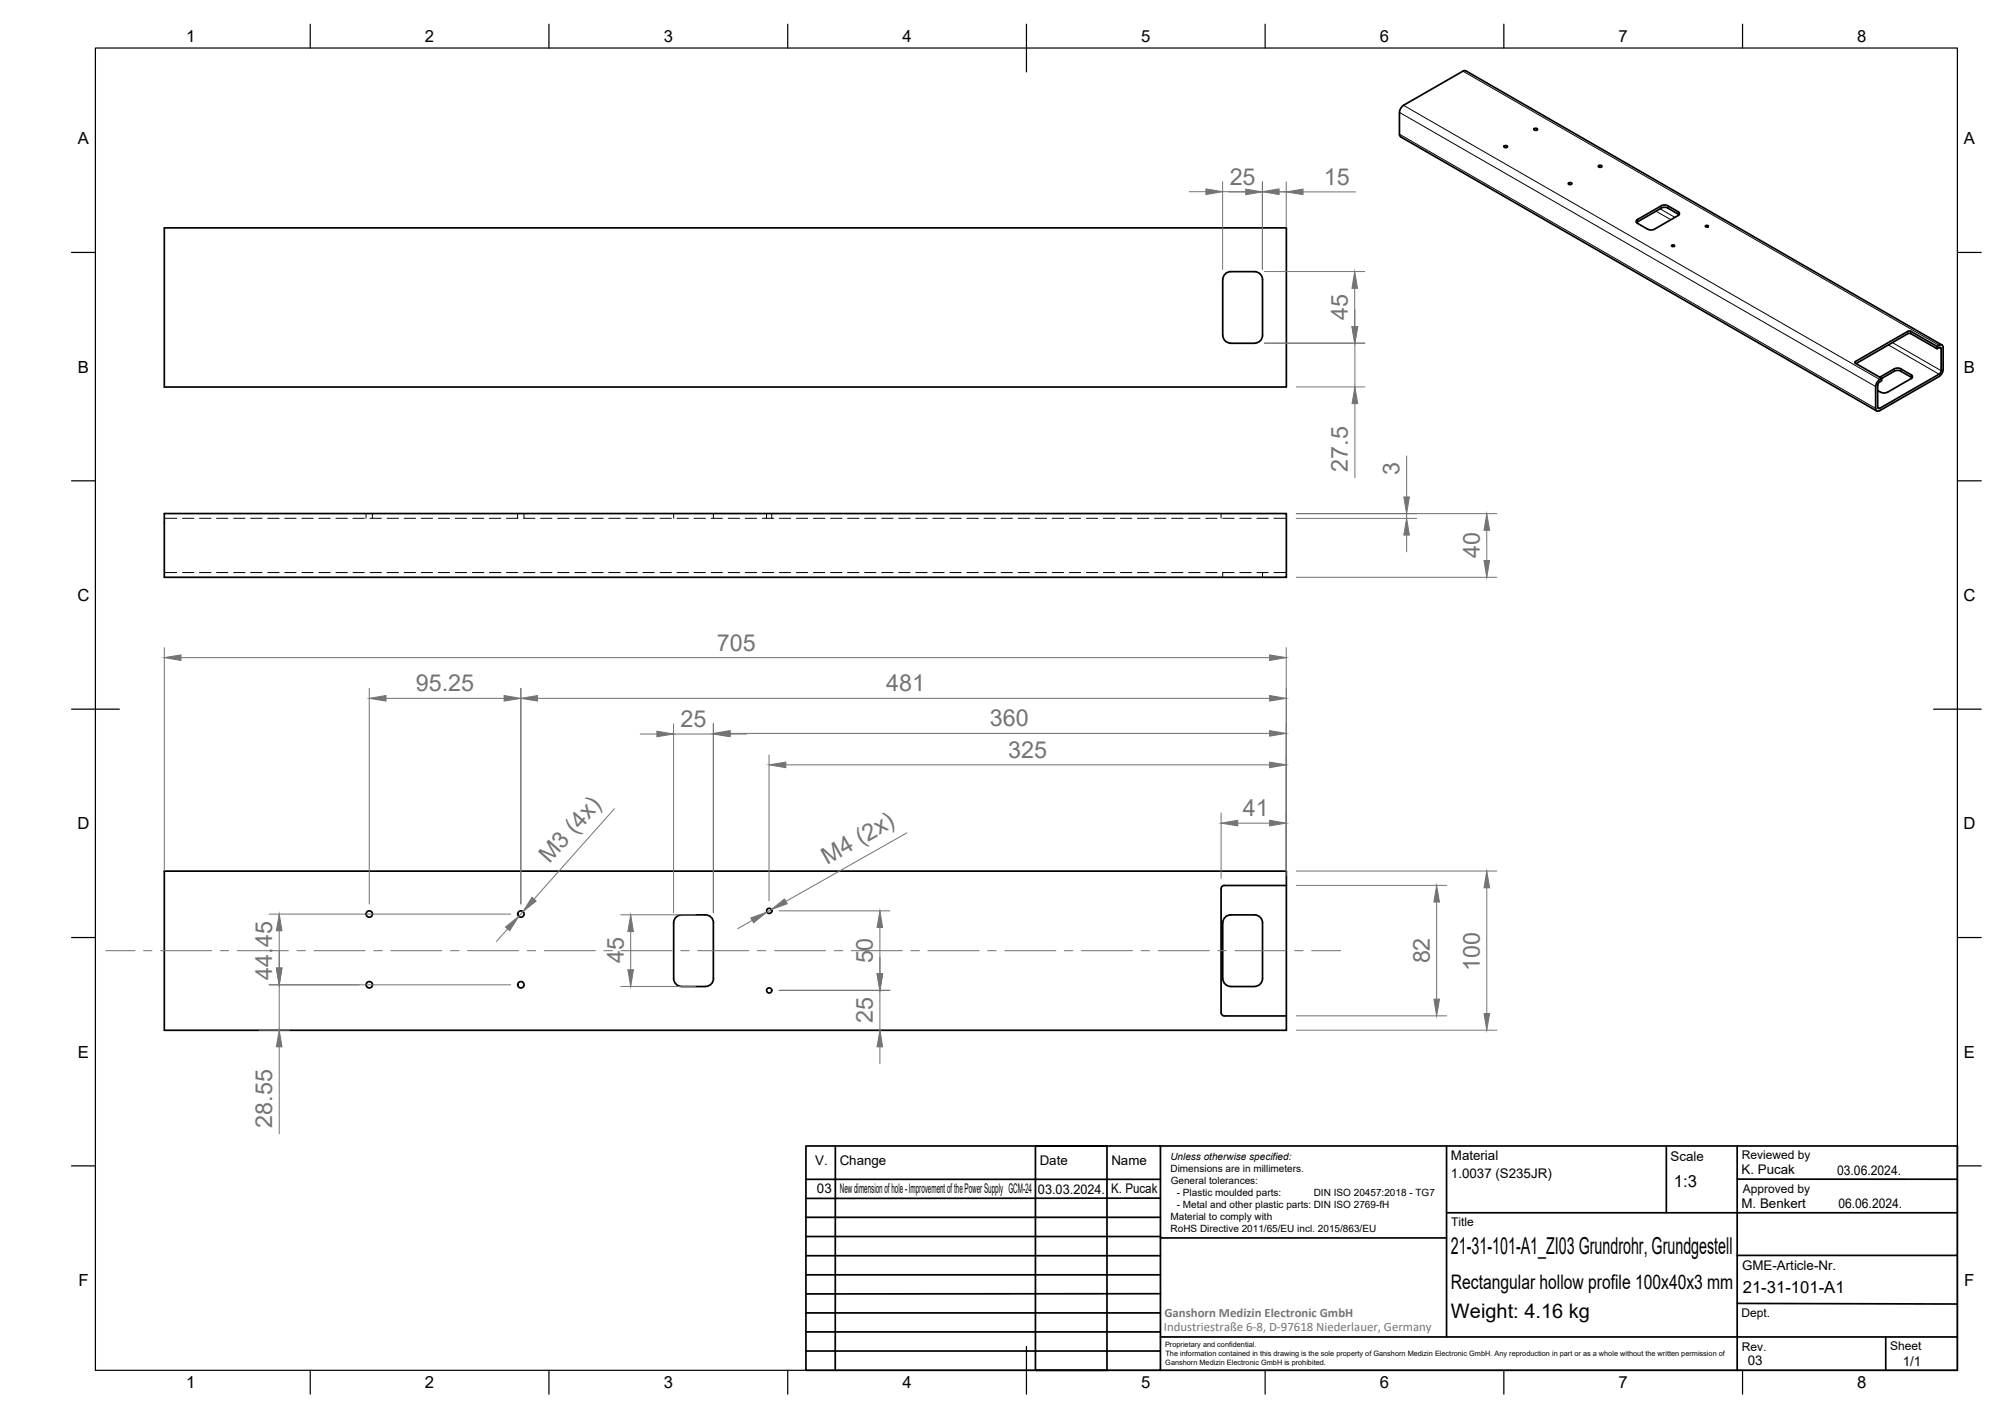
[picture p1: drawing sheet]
<svg xmlns="http://www.w3.org/2000/svg" width="420mm" height="297mm" viewBox="0 0 420 297" stroke-linecap="round" stroke-linejoin="round" font-family="sans-serif">
<!-- layer: Visible -->
<g fill="none" stroke="#000" stroke-width=".36">
<path d="M306.4 14.9l-12.4 7.2-.5 .4-.4 1M307 14.8l-.6 .1M307 14.8l99.7 57.5M293.1 23.5v4.6l.3 .6 99.7 57.4M315 30.7l.5-.2 .3 .3-.5 .1zM321.3 27l.5-.1 .2 .2-.4 .2zM328.5 38.4l.5-.2 .2 .3-.4 .2zM334.8 34.8l.4-.2 .3 .3-.5 .2zM34.4 47.7h235v33.4h-235zM256.1 58.6v11.6a1.7 1.7 0 0 0 1.7 1.7h5a1.66 1.66 0 0 0 1.6-1.7v-11.6M256.1 58.6a1.66 1.66 0 0 1 1.7-1.7h5a1.66 1.66 0 0 1 1.6 1.7M347.9 43.1a1.57 1.57 0 0 1 1.5 0"/>
<path d="M347.9 43.6a1.57 1.57 0 0 1 1.5 0M347.9 43.1l-5.1 3.1v.4l.2 .2 2.1 1.2a1.61 1.61 0 0 0 1.4 0l5.2-3v-.5l-.2-.2-2.1-1.2M347.9 43.6l-5.1 3M349.4 43.6l2.3 1.4M350.2 51.3h.3l.3 .2-.5 .1-.2-.1zM357.3 47.3l.3-.1 .2 .2-.4 .2-.2-.2zM388.6 75.7v.4l5.5 3.2 2.6-1.5a1.53 1.53 0 0 1 1.5 0l2.1 1.2M393.7 80l.4-.3v-.4l-.7 .4-.5 .9v4.9M393.7 80l-.4 .7M393.7 79l3-1.7a1.44 1.44 0 0 1 1.4 0l2.2 1.2 .2 .2v.4l-5.2 3.1a1.82 1.82 0 0 1-2-.4M400.3 79l.2 .1M405.7 72.6v.5l.4-.3"/>
<path d="M405.7 72.6l-5.5-3.2-.4-.1-11.2 6.4M405.7 73.1l-5.5-3.2-.4-.1-11.1 6.4M406.1 78.4l-12.6 7.2-.2-.3v-4.6M406.1 78.9l-12.4 7.1-.6 .1-.2-.6M406.1 72.3l-.4 .3M406.2 72.8h.3l.1 .3M406.2 72.3h.6l.2 .5M406.6 73.1v4.5M406.6 77.6l-.4 .8M407 72.8v4.9l-.3 .7-.5 .4M34.4 107.6h235v13.3h-235zM34.4 182.5h235v33.3h-235z"/>
<path d="M149.4 193.3v11.7M149.4 193.3a1.66 1.66 0 0 0-1.6-1.6h-5a1.66 1.66 0 0 0-1.7 1.6v11.7a1.66 1.66 0 0 0 1.7 1.6M255.8 186.1v26.1M269.4 185.5h-13a.67 .67 0 0 0-.6 .6M142.7 206.7h5.1M149.4 205a1.66 1.66 0 0 1-1.6 1.6M255.8 212.1a.67 .67 0 0 0 .6 .7h13M257.8 206.7h5M257.8 206.6a1.7 1.7 0 0 1-1.7-1.6v-11.7a1.66 1.66 0 0 1 1.7-1.6h5a1.66 1.66 0 0 1 1.6 1.6v11.7a1.66 1.66 0 0 1-1.6 1.6"/>
<circle cx="77.4" cy="191.5" r=".67"/>
<circle cx="109.1" cy="191.5" r=".67"/>
<circle cx="161.1" cy="190.8" r=".54"/>
<circle cx="77.4" cy="206.3" r=".67"/>
<circle cx="109.1" cy="206.3" r=".67"/>
<circle cx="161.1" cy="207.5" r=".54"/>
</g>
<!-- layer: Hidden -->
<g fill="none" stroke="#000" stroke-width=".21">
<path d="M34.4 108.6h2.6M34.4 119.9h2.6M38.2 108.6h2.4M38.2 119.9h2.4M41.8 108.6h2.4M41.8 119.9h2.4M45.4 108.6h2.3M45.4 119.9h2.3M48.9 108.6h2.4M48.9 119.9h2.4M52.5 108.6h2.4M52.5 119.9h2.4"/>
<path d="M56.1 108.6h2.4M56.1 119.9h2.4M59.6 108.6h2.4M59.6 119.9h2.4M63.2 108.6h2.4M63.2 119.9h2.4M66.8 108.6h2.4M66.8 119.9h2.4M70.4 108.6h2.3M70.4 119.9h2.3M73.9 108.6h2.4M73.9 119.9h2.4"/>
<path d="M76.7 107.6v1M77.5 108.6h2.4M77.5 119.9h2.4M78 107.6v1M81.1 108.6h2.4M81.1 119.9h2.4M84.6 108.6h2.4M84.6 119.9h2.4M88.2 108.6h2.4M88.2 119.9h2.4M91.8 108.6h2.4M91.8 119.9h2.4"/>
<path d="M95.4 108.6h2.3M95.4 119.9h2.3M98.9 108.6h2.4M98.9 119.9h2.4M102.5 108.6h2.4M102.5 119.9h2.4M106.1 108.6h2.4M106.1 119.9h2.4M108.4 107.6v1M109.7 108.6h2.3M109.7 119.9h2.3M109.7 107.6v1"/>
<path d="M113.2 108.6h2.4M113.2 119.9h2.4M116.8 108.6h2.4M116.8 119.9h2.4M120.4 108.6h2.3M120.4 119.9h2.3M124 108.6h2.3M124 119.9h2.3M127.5 108.6h2.4M127.5 119.9h2.4M131.1 108.6h2.4M131.1 119.9h2.4"/>
<path d="M134.7 108.6h2.3M134.7 119.9h2.3M138.2 108.6h2.4M138.2 119.9h2.4M141.1 107.6v1M141.8 108.6h2.4M141.8 119.9h2.4M145.4 108.6h2.4M145.4 119.9h2.4M148.9 108.6h2.4M148.9 119.9h2.4M149.4 107.6v1"/>
<path d="M152.5 108.6h2.4M152.5 119.9h2.4M156.1 108.6h2.4M156.1 119.9h2.4M159.7 108.6h2.4M159.7 119.9h2.4M160.5 107.6v1M161.6 107.6v1M163.2 108.6h2.4M163.2 119.9h2.4M166.8 108.6h2.4M166.8 119.9h2.4"/>
<path d="M170.4 108.6h2.4M170.4 119.9h2.4M173.9 108.6h2.4M173.9 119.9h2.4M177.5 108.6h2.4M177.5 119.9h2.4M181.1 108.6h2.4M181.1 119.9h2.4M184.7 108.6h2.3M184.7 119.9h2.3M188.2 108.6h2.4M188.2 119.9h2.4"/>
<path d="M191.8 108.6h2.4M191.8 119.9h2.4M195.4 108.6h2.4M195.4 119.9h2.4M198.9 108.6h2.4M198.9 119.9h2.4M202.5 108.6h2.4M202.5 119.9h2.4M206.1 108.6h2.4M206.1 119.9h2.4M209.7 108.6h2.3M209.7 119.9h2.3"/>
<path d="M213.3 108.6h2.3M213.3 119.9h2.3M216.8 108.6h2.4M216.8 119.9h2.4M220.4 108.6h2.4M220.4 119.9h2.4M224 108.6h2.3M224 119.9h2.3M227.5 108.6h2.4M227.5 119.9h2.4M231.1 108.6h2.4M231.1 119.9h2.4"/>
<path d="M234.7 108.6h2.4M234.7 119.9h2.4M238.3 108.6h2.3M238.3 119.9h2.3M241.8 108.6h2.4M241.8 119.9h2.4M245.4 108.6h2.4M245.4 119.9h2.4M249 108.6h2.4M249 119.9h2.4M252.5 108.6h2.4M252.5 119.9h2.4"/>
<path d="M255.8 107.6v1M256.1 108.6h2.4M258.5 119.9h-2.4v1M259.7 108.6h2.4M259.7 119.9h2.4M263.2 108.6h2.4M263.2 119.9h2.4M264.4 119.9v1M266.8 108.6h2.6M266.8 119.9h2.6"/>
</g>
<!-- layer: Visible Narrow -->
<g fill="none" stroke="#000" stroke-width=".21">
<path d="M306.4 14.9l99.7 57.4M293.1 23.5l99.8 57.5M293.1 28.1l99.8 57.4M294 22.1l99.7 57.4M343 46v.5M346.9 44.2l3.1 1.8M347.7 43.7l3.1 1.8M347.9 43.1v.5M349.4 43.1v.5M351.5 44.4v.4M388.6 75.7v.4M395.5 72.2l10.6 6.2"/>
<path d="M396.4 71.8l10.2 5.8M396.7 77.3v.5M398.1 77.3v.5M399.6 69.4v.5M400.2 69.4v.5M400.3 78.5v.5M406.1 72.8l.5 .3M393.3 85.3l.4 .2"/>
</g>
<!-- layer: Border -->
<g fill="none" stroke="#000" stroke-width=".25">
<path d="M20 10.1h390v276.9h-390zM65 5.1v5M115 5.1v5M165 5.1v5M215 5.1v10M265 5.1v5M315 5.1v5M365 5.1v5M15 52.9h5M410 52.9h5M15 100.7h5M410 100.7h5"/>
<path d="M15 148.6h10M405 148.6h10M15 196.4h5M410 196.4h5M15 244.2h5M410 244.2h5M65 287v5M115 287v5M165 287v5M215 282.1v9.9M265 287v5M315 287v5"/>
<path d="M365 287v5"/>
</g>
<!-- layer: TitleBlock -->
<g fill="none" stroke="#000" stroke-width=".36">
<path d="M168.8 240.1h74.3v46.9h-74.3zM168.8 259h74.3M168.8 255h74.3M168.8 247h74.3M175 240.1l-.1 46.9M216.9 240.1h15v46.9h-15zM243.1 240.1h166.9v46.9h-166.9M243.1 259.3h59.9M243.1 251h-74.3M303 240.1v40M303 254h107M349 240.1v13.9"/>
<path d="M363.9 247h46.1M363.9 240.1v46.9M168.8 279h74.2M168.8 275h74.2M168.8 267h74.3M168.8 263h74.3M243.1 271h-74.3M363.9 263h46M363.9 273l46.1 .2M168.8 283h74.2M243.1 280.1h166.9M395 280.1v6.9"/>
</g>
<!-- layer: FD_Dimensions -->
<g fill="none" stroke="#737373" stroke-width=".21">
<path d="M256.1 38.1v18.4M264.4 38.1v18.4M269.4 38.1v9.5M249.1 40.2h3.5M256.1 40.2h8.3M257.4 40.2h3.5M264.4 40.2h5M264.8 56.9h21.1M267.9 40.2h3.5M272.9 40.2h11M264.8 71.9h21.1M283.7 60.4v8"/>
<path d="M283.8 64.9v3.5M283.8 71.9v9.2M271.5 81.1h14.4M283.8 84.5v15.5M294.6 95.5v8.6M271.5 107.6h42M271.5 108.6h25.2M294.6 107.6v1M294.6 112.1v3.5M311.4 111.1v6.3M34.4 135.7v46.7M37.9 137.8h228"/>
<path d="M269.4 135.7v47.7M271.5 120.9h42M77.3 144.2v45.2M80.8 146.3h24.8M109.1 144.2v45.2M112.6 146.3h153.3M134.1 153.8h3.5M141.1 151.6v39.6M141.1 153.8h8.3M149.4 151.5v39.7M152.9 153.8h3.5M152.9 153.6h113"/>
<path d="M161.1 158.1v30.6M128.7 169.4l-16.9 18.9M164.6 160.2h101.3M189.9 174.5l-25.3 14.3M255.8 170.3v13.7M259.2 172.4h6.7M56.4 191.5h50.6M58.5 195v7.8M106.3 194.6l-2.3 2.6M109.5 191l-.9 1M130 191.6h15.6M132.1 195.1v8"/>
<path d="M157.6 192.8l-3.1 1.7M161.6 190.5l-1 .6M163.2 190.8h23.2M184.3 194.3v9.7M271.5 182.5h42M271.5 185.5h31.5M300.9 189v20.3M311.4 186v26.3M54.3 215.8h6.3M56.4 206.3h50.6M58.5 206.3v9.5M58.5 219.3v18.2"/>
<path d="M130 206.6h15.6M163.2 207.5h23.2M184.3 207.5v8.3M184.3 219.3v3.5M271.5 215.8h42M271.5 212.8h31.5"/>
</g>
<g fill="#737373" stroke="#737373" stroke-width=".21">
<path d="M310.8 117.4h1.2l-.6 3.5z"/>
<path d="M311.4 107.6l.6 3.5h-1.2z"/>
<path d="M264.4 40.2l3.5-.6v1.2z"/>
<path d="M252.6 39.6l3.5 .6-3.5 .6z"/>
<path d="M260.9 39.6l3.5 .6-3.5 .6z"/>
<path d="M269.4 40.2l3.5-.6v1.2z"/>
<path d="M283.7 56.9l.6 3.5h-1.1z"/>
<path d="M283.2 68.4h1.1l-.6 3.5z"/>
<path d="M283.2 68.4h1.2l-.6 3.5z"/>
<path d="M283.8 81.1l.6 3.4h-1.2z"/>
<path d="M311.4 182.5l.6 3.5h-1.2z"/>
<path d="M310.8 212.3h1.2l-.6 3.5z"/>
<path d="M300.9 185.5l.6 3.5h-1.2z"/>
<path d="M300.3 209.3h1.2l-.6 3.5z"/>
<path d="M265.9 171.8l3.5 .6-3.5 .6z"/>
<path d="M255.8 172.4l3.4-.6v1.2z"/>
<path d="M184.3 190.8l.6 3.5h-1.2z"/>
<path d="M183.7 204h1.2l-.6 3.5z"/>
<path d="M184.3 215.8l.6 3.5h-1.2z"/>
<path d="M149.4 153.8l3.5-.6v1.1z"/>
<path d="M137.6 153.2l3.5 .6-3.5 .5z"/>
<path d="M132.1 191.6l.6 3.5h-1.2z"/>
<path d="M131.5 203.1h1.2l-.6 3.5z"/>
<path d="M149.4 153.6l3.5-.6v1.2z"/>
<path d="M265.9 153l3.5 .6-3.5 .6z"/>
<path d="M161.1 160.2l3.5-.6v1.2z"/>
<path d="M265.9 159.6l3.5 .6-3.5 .6z"/>
<path d="M265.9 137.2l3.5 .6-3.5 .6z"/>
<path d="M34.4 137.8l3.5-.6v1.2z"/>
<path d="M109.1 146.3l3.5-.6v1.2z"/>
<path d="M265.9 145.7l3.5 .6-3.5 .6z"/>
<path d="M105.6 145.7l3.5 .6-3.5 .6z"/>
<path d="M77.3 146.3l3.5-.6v1.2z"/>
<path d="M58.5 191.5l.6 3.5h-1.2z"/>
<path d="M57.9 202.8h1.2l-.6 3.5z"/>
<path d="M58.5 215.8l.6 3.5h-1.2z"/>
<path d="M157.3 192.3l3.3-1.2-2.8 2.2z"/>
<path d="M161.6 190.5l2.7-2.2 .6 1z"/>
<path d="M105.9 194.2l2.7-2.2-1.9 3z"/>
<path d="M111.4 188l.9 .8-2.8 2.2z"/>
<path d="M294.6 108.6l.6 3.5h-1.2z"/>
<path d="M294 104.1h1.2l-.6 3.5z"/>
</g>
<!-- layer: Smart Centers -->
<g fill="none" stroke="#737373" stroke-width=".21">
<path d="M22.2 199.1h6.1M30.1 199.1h1.7M33.6 199.1h10.7M46.1 199.1h1.8M49.7 199.1h10.7M62.2 199.1h1.8M65.8 199.1h10.7M78.3 199.1h1.8M81.9 199.1h10.7M94.3 199.1h1.8M97.9 199.1h10.7M110.4 199.1h1.8"/>
<path d="M114 199.1h10.7M126.5 199.1h1.8M130.1 199.1h10.7M142.6 199.1h1.8M146.1 199.1h10.8M158.6 199.1h1.8M162.2 199.1h10.7M174.7 199.1h1.8M178.3 199.1h10.7M190.8 199.1h1.8M194.4 199.1h10.7M206.9 199.1h1.7"/>
<path d="M210.4 199.1h10.7M222.9 199.1h1.8M226.5 199.1h10.7M239 199.1h1.8M242.6 199.1h10.7M255.1 199.1h1.8M258.7 199.1h10.7M271.1 199.1h1.8M274.7 199.1h6.1"/>
</g>
<g font-size="4.9" fill="#737373">
<text x="257.6" y="38.7">25</text>
<text x="277.3" y="38.7">15</text>
<text x="282.3" y="67" transform="rotate(-90 282.3 67)">45</text>
<text x="282.3" y="98.8" transform="rotate(-90 282.3 98.8)">27.5</text>
<text x="293.1" y="99.4" transform="rotate(-90 293.1 99.4)">3</text>
<text x="309.9" y="116.9" transform="rotate(-90 309.9 116.9)">40</text>
<text x="150.2" y="136.3">705</text>
<text x="87.1" y="144.8">95.25</text>
<text x="185.6" y="144.8">481</text>
<text x="142.6" y="152.3">25</text>
<text x="207.3" y="152.2">360</text>
<text x="211.2" y="158.8">325</text>
<text x="260.3" y="171">41</text>
<text x="115.1" y="181.1" transform="rotate(-48 115.1 181.1)">M3 (4x)</text>
<text x="173.3" y="181.1" transform="rotate(-30 173.3 181.1)">M4 (2x)</text>
<text x="130.6" y="201.8" transform="rotate(-90 130.6 201.8)">45</text>
<text x="182.8" y="201.8" transform="rotate(-90 182.8 201.8)">50</text>
<text x="299.4" y="201.8" transform="rotate(-90 299.4 201.8)">82</text>
<text x="309.9" y="203.4" transform="rotate(-90 309.9 203.4)">100</text>
<text x="57" y="205.2" transform="rotate(-90 57 205.2)">44.45</text>
<text x="182.8" y="214.3" transform="rotate(-90 182.8 214.3)">25</text>
<text x="57" y="236.2" transform="rotate(-90 57 236.2)">28.55</text>
</g>
<text font-size="4.9" x="303.9" y="262.6">21-31-101-A1_ZI03 Grundrohr, Grundgestell</text>
<g font-size="4.2">
<text x="303.9" y="270.1">Rectangular hollow profile 100x40x3 mm</text>
<text x="303.9" y="276.1">Weight: 4.16 kg</text>
</g>
<g font-size="3.5">
<text x="39" y="8.8">1</text>
<text x="89" y="8.8">2</text>
<text x="139" y="8.8">3</text>
<text x="189" y="8.8">4</text>
<text x="239" y="8.8">5</text>
<text x="289" y="8.8">6</text>
<text x="339" y="8.8">7</text>
<text x="389" y="8.8">8</text>
<text x="16.3" y="30.2">A</text>
<text x="411.3" y="30.2">A</text>
<text x="16.3" y="78">B</text>
<text x="411.3" y="78">B</text>
<text x="16.2" y="125.9">C</text>
<text x="411.2" y="125.9">C</text>
<text x="16.2" y="173.7">D</text>
<text x="411.2" y="173.7">D</text>
<text x="16.3" y="221.6">E</text>
<text x="411.3" y="221.6">E</text>
<text x="350.6" y="248.5">1:3</text>
<text x="16.4" y="269.4">F</text>
<text x="411.4" y="269.4">F</text>
<text x="365" y="270.9">21-31-101-A1</text>
<text x="39" y="290.8">1</text>
<text x="89" y="290.8">2</text>
<text x="139" y="290.8">3</text>
<text x="189" y="290.8">4</text>
<text x="239" y="290.8">5</text>
<text x="289" y="290.8">6</text>
<text x="339" y="290.8">7</text>
<text x="389" y="290.8">8</text>
</g>
<g font-size="2.8">
<text x="170.8" y="244">V.</text>
<text x="175.9" y="244.1">Change</text>
<text x="217.8" y="244.1">Date</text>
<text x="232.8" y="244.1">Name</text>
<text x="303.9" y="243.1">Material</text>
<text x="349.9" y="243.1">Scale</text>
<text x="171.1" y="249.9">03</text>
<text x="175.9" y="250">New dimension of hole - Improvement of the Power Supply GCM-24</text>
<text x="217.4" y="250">03.03.2024.</text>
<text x="232.7" y="250">K. Pucak</text>
<text x="303.9" y="246.8">1.0037 (S235JR)</text>
<text x="364.8" y="246">K. Pucak</text>
<text x="384.8" y="246.1">03.06.2024.</text>
<text x="364.8" y="253.1">M. Benkert</text>
<text x="385" y="253.1">06.06.2024.</text>
<text x="364.9" y="266.1">GME-Article-Nr.</text>
<text x="366.1" y="286">03</text>
<text x="398.5" y="286.1">1/1</text>
</g>
<g font-size="2.7" fill="#757477">
<text x="243.9" y="275.9">Ganshorn Medizin Electronic GmbH</text>
<text x="243.8" y="278.9">Industriestraße 6-8, D-97618 Niederlauer, Germany</text>
</g>
<g font-size="2.5">
<text x="364.8" y="242.9">Reviewed by</text>
<text x="365" y="249.9">Approved by</text>
<text x="304" y="256.9">Title</text>
<text x="364.8" y="275.9">Dept.</text>
<text x="364.8" y="282.9">Rev.</text>
<text x="395.9" y="282.9">Sheet</text>
</g>
<g font-size="2.1">
<text x="245.1" y="242.9">Unless otherwise specified:</text>
<text x="245.2" y="245.4">Dimensions are in millimeters.</text>
<text x="245.2" y="248">General tolerances:</text>
<text x="246.5" y="250.5">- Plastic moulded parts:</text>
<text x="275.2" y="250.5">DIN ISO 20457:2018 - TG7</text>
<text x="245.2" y="255.5">Material to comply with</text>
<text x="246.5" y="253">- Metal and other plastic parts: DIN ISO 2769-fH</text>
<text x="245.2" y="258">RoHS Directive 2011/65/EU incl. 2015/863/EU</text>
</g>
<g font-size="1.5">
<text x="244" y="282.2">Proprietary and confidential.</text>
<text x="244.1" y="285.9">Ganshorn Medizin Electronic GmbH is prohibited.</text>
<text x="244.1" y="284.1">The information contained in this drawing is the sole property of Ganshorn Medizin Electronic GmbH. Any reproduction in part or as a whole without the written permission of</text>
</g>
</svg>
